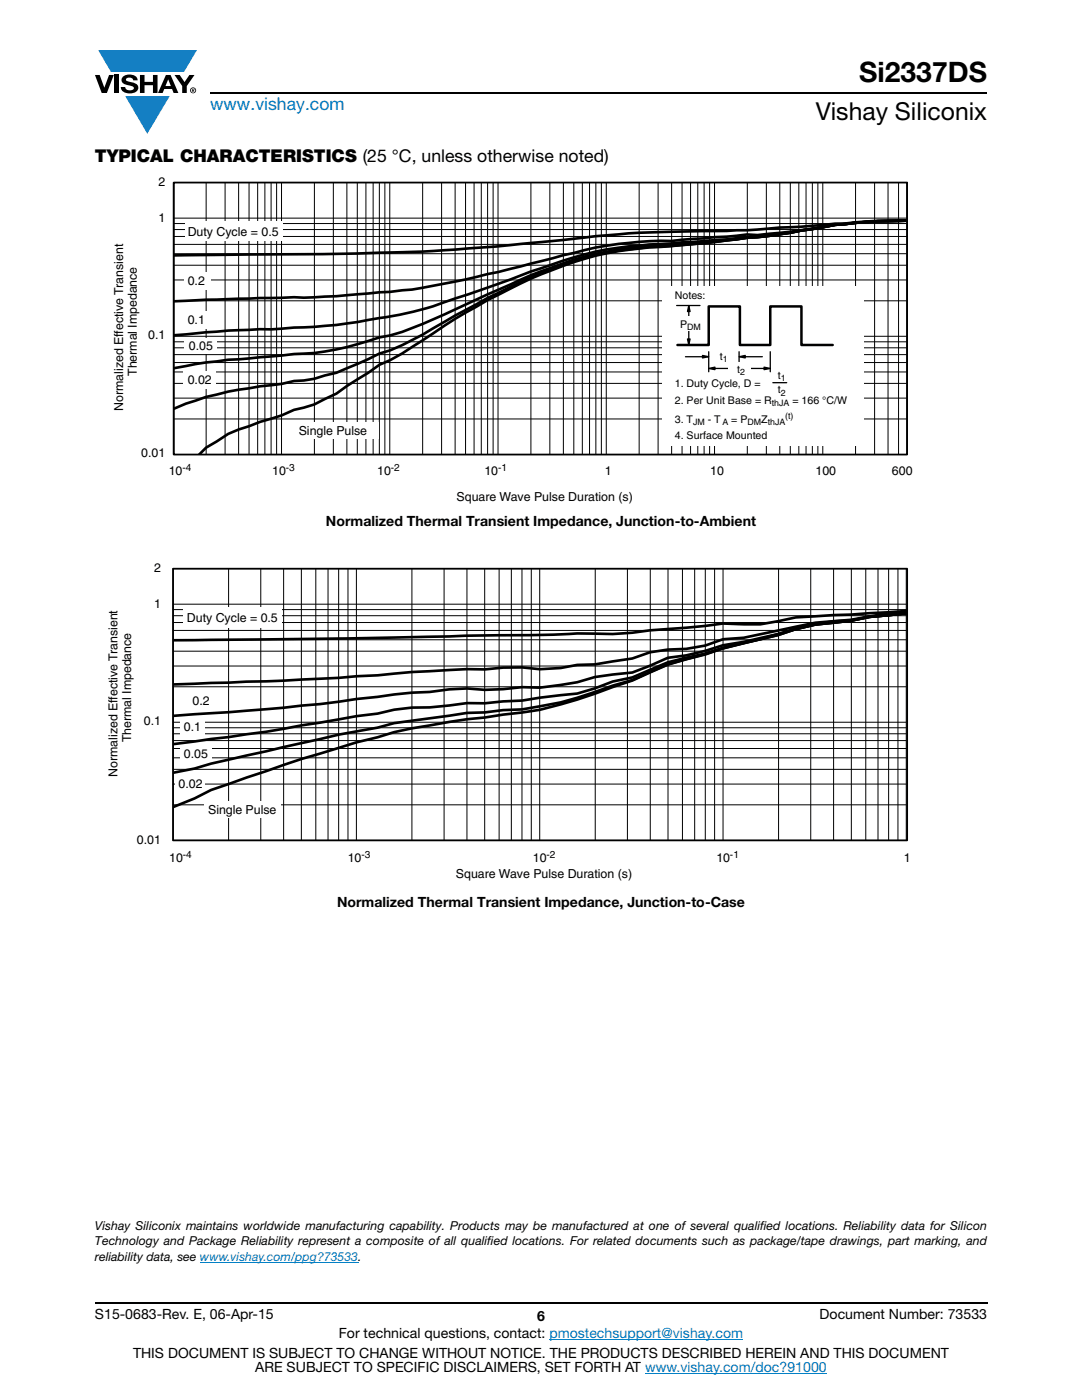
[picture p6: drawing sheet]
<svg xmlns="http://www.w3.org/2000/svg" width="216mm" height="279mm" viewBox="0 0 216 279" stroke-linecap="round" stroke-linejoin="round" font-family="sans-serif">
<g fill="#147fc3">
<path d="M19.6 10h19.7l-2.6 4.3h-1.1h-13.5z"/>
<path d="M25 19.2h8.9l-4.5 7.5z"/>
</g>
<g fill="#000">
<path d="M18.9 15h1l.9 2.5 1-2.5h.9l-1.4 3.6h-1zM22.9 15h.9v3.6h-.9zM24.6 15.3a2.1 2.1 0 0 1 2.8 .3l.1 .4h-.9a.79 .79 0 0 0-.7-.5 .79 .79 0 0 0-.8 .4l.3 .3 1 .2a1.08 1.08 0 0 1 1.2 1 1.08 1.08 0 0 1-1.1 1.2 1.73 1.73 0 0 1-2.4-1.2h.9a.96 .96 0 0 0 .8 .6 .96 .96 0 0 0 .9-.4 1.31 1.31 0 0 0-1.2-.6 1.03 1.03 0 0 1-1.1-.6 1.03 1.03 0 0 1 .2-1.1zM27.9 15h.9v1.3h1.7v-1.3h.9v3.6h-.9v-1.6h-1.7v1.6h-.9zM34.8 15h1.1l.9 1.4 1-1.4h1l-1.5 2.2v1.4h-.9v-1.4z"/>
<path d="M33.6 15.9l.5 1.3h-1.1zM33.1 15l-1.6 3.6h1l.3-.8h1.5l.3 .8h1l-1.6-3.6z"/>
<path d="M38.4 17.8h.2v.2h-.2zM38.3 17.7v.7h.1v-.3l.4 .3-.2-.3 .2-.2-.1-.2z"/>
<path d="M38.1 18a.46 .46 0 0 1 .9 0 .46 .46 0 0 1-.9 0zM37.9 18a.6 .6 0 0 0 1.2 0 .6 .6 0 0 0-1.2 0z"/>
</g>
<path d="M42 18.6h155M18.9 260h178.1" fill="none" stroke="#000" stroke-width=".36"/>
<path d="M39.9 251.9h31.6M109.6 267.3h38.7M128.7 274h36.3" fill="none" stroke="#007ec4" stroke-width=".2"/>
<path d="M22.5 34.9h159.6v65.6h-159.6z" fill="#fff"/>
<path d="M181 44a80.7 80.7 0 0 0-12.4 .6h-2l-6.8 .7-4.2 .1a192.7 192.7 0 0 1-19.8 .8l-3.6 .1a232.3 232.3 0 0 0-21.9 1.8l-4.4 .4a404.2 404.2 0 0 1-38.1 2.2l-33.2 .3M181 44a100.7 100.7 0 0 0-18.9 1.7l-10.9 1.2-2.1-.1-15.1 1.3a73.1 73.1 0 0 0-19.5 2.4l-12.6 3.2a219.7 219.7 0 0 1-19.7 4.1l-6.5 .5a127.8 127.8 0 0 1-17 1l-24.1 .8M181 44a121 121 0 0 0-23.3 2.4 51.8 51.8 0 0 1-8.6 .9l-4.1 .5-15.4 1-2.1 .3a62 62 0 0 0-19.5 4.4l-2.1 .7a304.5 304.5 0 0 1-22.6 7.8l-5.5 1.2a117.5 117.5 0 0 1-19.1 2.2l-2.5 .2a214.2 214.2 0 0 0-19.1 1.1l-2.5 .2M181 44a116.7 116.7 0 0 0-23.3 2.5l-4.2 .6-10.9 1.1-8.6 .7a76.4 76.4 0 0 0-19.5 2.9l-2.1 .8a169.4 169.4 0 0 0-16.7 6.9l-6.1 2.8a88 88 0 0 1-11.8 4.7l-2.1 .3a53.2 53.2 0 0 1-17 3.4l-6.8 .6a143.1 143.1 0 0 0-17.3 2.2M181 44a116.6 116.6 0 0 0-23.3 2.5l-4.2 .6-4.4 .4a190.9 190.9 0 0 1-19.5 1.8 70 70 0 0 0-23.7 6.1 230.2 230.2 0 0 0-21.6 11.4 38.9 38.9 0 0 1-8.6 3.8l-2.2 1.1-6.4 2.7-4.4 1.2-2.1 .3-1.9 .1-2.5 .6-4.3 .5-2.2 .4a68.6 68.6 0 0 0-12.6 3.1l-2.5 1M181 44a117 117 0 0 0-23.3 2.5l-4.2 .6-6.5 .7a243.3 243.3 0 0 1-17.4 1.6 63.2 63.2 0 0 0-21.6 5.3 155.7 155.7 0 0 0-25.8 14.6l-4.4 2.6-2.1 .9-8.6 5.8-4.4 2.1-4 1.1-2.5 1.1-4.3 1.3-6.4 2.4-4.4 2.7-1.2 1.3" fill="none" stroke="#000" stroke-width=".53"/>
<g fill="none" stroke="#000" stroke-width=".2">
<path d="M34.6 36.4v54.3M34.7 36.4h146.3v54.3h-146.3zM41.1 36.4v54.3M44.9 36.4v54.3M47.6 36.4v54.3M49.7 36.4v54.3M51.4 36.4v54.3M52.9 36.4v54.3M54.1 36.4v54.3M55.2 36.4v54.3M56.2 36.4v54.3M62.7 36.4v54.3"/>
<path d="M66.5 36.4v54.3M69.2 36.4v54.3M71.3 36.4v54.3M73 36.4v54.3M74.5 36.4v54.3M75.7 36.4v54.3M76.8 36.4v54.3M77.8 36.4v54.3M84.3 36.4v54.3M88.1 36.4v54.3M90.8 36.4v54.3M92.9 36.4v54.3"/>
<path d="M94.6 36.4v54.3M96 36.4v54.3M97.3 36.4v54.3M98.4 36.4v54.3M99.4 36.4v54.3M105.9 36.4v54.3M109.7 36.4v54.3M112.4 36.4v54.3M114.5 36.4v54.3M116.2 36.4v54.3M117.6 36.4v54.3M118.9 36.4v54.3"/>
<path d="M120 36.4v54.3M121 36.4v54.3M127.5 36.4v54.3M131.3 36.4v54.3M134 36.4v54.3M136.1 36.4v54.3M137.8 36.4v54.3M139.2 36.4v54.3M140.5 36.4v54.3M141.6 36.4v54.3M142.6 36.4v54.3M149.1 36.4v54.3"/>
<path d="M152.9 36.4v54.3M155.6 36.4v54.3M157.7 36.4v54.3M159.4 36.4v54.3M160.8 36.4v54.3M162.1 36.4v54.3M163.2 36.4v54.3M164.2 36.4v54.3M170.7 36.4v54.3M174.5 36.4v54.3M177.2 36.4v54.3M179.3 36.4v54.3"/>
<path d="M181 36.4v54.3M34.7 55.9h146.3M34.7 52.9h146.3M34.7 50.6h146.3M34.7 44.6h146.3M34.7 43.5h146.3M34.7 47.2h146.3M34.7 45.8h146.3M34.7 48.8h146.3M34.7 79.5h146.3M34.7 76.5h146.3M34.7 74.2h146.3"/>
<path d="M34.7 72.4h146.3M34.7 70.8h146.3M34.7 69.4h146.3M34.7 68.2h146.3M34.7 60h146.3M34.7 67.1h146.3M34.7 83.6h146.3"/>
</g>
<g fill="#fff">
<path d="M36.7 54.4h5.3v3.4h-5.3z"/>
<path d="M35.8 62.2h7v3.4h-7z"/>
<path d="M36.7 67.4h6.6v3.2h-6.6z"/>
<path d="M36.6 74.1h6.4v3.5h-6.4z"/>
<path d="M57.9 84.3h17.7v3.4h-17.7z"/>
<path d="M37 44.2h19.5v3.9h-19.5z"/>
<path d="M132.2 57.1h40.2v31.8h-40.2z"/>
</g>
<g fill="none" stroke="#000" stroke-width=".26">
<path d="M135 61h4.7M136.8 71.2h3.7M140.2 70.9l1.2 .3-1.2 .2zM141.4 70.2v4M141.4 73.5l1.3-.2v.5zM142.3 73.5h3.8M147.5 70.2v2M147.5 71.2l1.2-.3v.5zM148.4 71.2h3.7M149.1 73.5h3.7M152.5 73.3l1.2 .2-1.2 .3zM153.7 70.2v4"/>
<path d="M154.2 76.4h2.8"/>
</g>
<path d="M140.2 70.9l1.2 .3-1.2 .2zM141.4 73.5l1.3-.2v.5zM147.5 71.2l1.2-.3v.5zM152.5 73.3l1.2 .2-1.2 .3z" fill="#000"/>
<g fill="#fff">
<path d="M141.9 69.5h4.5v2.9h-4.5z"/>
<path d="M145.4 72.2h4.5v2.9h-4.5z"/>
</g>
<path d="M137.2 67.7h.5l-.3 1.2zM137.4 61l.3 1.2h-.5z" fill="#000"/>
<path d="M137.2 67.7h.5l-.3 1.2zM137.4 61l.3 1.2h-.5zM137.4 61.8v6.2" fill="none" stroke="#000" stroke-width=".26"/>
<path d="M134 63.2h7v2.9h-7z" fill="#fff"/>
<path d="M135.2 68.9h6.2v-7.7h6.2v7.7h6.1v-7.7h6.2v7.7h6.3" fill="none" stroke="#000" stroke-width=".5"/>
<path d="M34.7 36.4h146.3v54.3h-146.3z" fill="none" stroke="#000" stroke-width=".35"/>
<path d="M21.3 112h160.4v63.8h-160.4z" fill="#fff"/>
<g fill="none" stroke="#000" stroke-width=".2">
<path d="M34.5 113.5v54.2M34.5 113.5h146.3v54.2h-146.3M45.6 113.5v54.2M52 113.5v54.2M56.6 113.5v54.2M60.1 113.5v54.2M63 113.5v54.2M65.5 113.5v54.2M67.6 113.5v54.2M69.4 113.5v54.2M71.1 113.5v54.2M82.2 113.5v54.2"/>
<path d="M88.6 113.5v54.2M93.2 113.5v54.2M96.7 113.5v54.2M99.6 113.5v54.2M102 113.5v54.2M104.2 113.5v54.2M106 113.5v54.2M107.7 113.5v54.2M118.8 113.5v54.2M125.2 113.5v54.2M129.8 113.5v54.2M133.3 113.5v54.2"/>
<path d="M136.2 113.5v54.2M138.6 113.5v54.2M140.7 113.5v54.2M142.6 113.5v54.2M144.3 113.5v54.2M155.4 113.5v54.2M161.8 113.5v54.2M166.3 113.5v54.2M169.9 113.5v54.2M172.8 113.5v54.2M175.2 113.5v54.2M177.3 113.5v54.2"/>
<path d="M179.2 113.5v54.2M34.6 137.1h146.2M34.6 132.9h146.2M34.6 130h146.2M34.6 127.7h146.2M34.6 121.7h146.2M34.6 120.6h146.2M34.6 124.2h146.2M34.6 122.9h146.2M34.6 125.8h146.2M34.6 156.5h146.2M34.6 153.5h146.2"/>
<path d="M34.6 151.2h146.2M34.6 149.4h146.2M34.6 147.8h146.2M34.6 146.4h146.2M34.6 145.2h146.2M34.6 144.1h146.2M34.6 160.6h146.2"/>
</g>
<g fill="#fff">
<path d="M36 143.5h4.9v3.4h-4.9z"/>
<path d="M36 148.7h6.4v3.4h-6.4z"/>
<path d="M35 155.1h5.8v3.4h-5.8z"/>
<path d="M40.7 159.8h15.3v3.4h-15.3z"/>
<path d="M36.5 121.3h19.7v4.1h-19.7z"/>
</g>
<path d="M180.9 121.9l-22.1 1.3-7.1 1.4-7.4-.2a173.4 173.4 0 0 1-14.6 1.4l-3.5 .5-3.9 .2a86.8 86.8 0 0 0-11.9 .2l-16 .1-27.3 .6-32.4 .4M180.9 122.3l-3.7 .1-7.4 1.3-7.1 .6-14.3 3-4.1 .3-3.6 1.2-3.8 .7-3.6 .1-3.6 .6-3.5 1.2-7.5 1.2-3.5 .1-3.3 .6-4.2 .3-3.5-.4h-3.8l-3.7 .4-3.5-.1-3.6 .2a167.8 167.8 0 0 0-14.3 1.1l-4.1 .2a503.7 503.7 0 0 1-29.1 1.3l-7.4 .3M180.9 122.4l-7.4 .7-3.7 .7a49.4 49.4 0 0 0-14.5 2.7l-6.9 1.6-4.1 .7-3.6 1.1-3.8 .9-3.6 .5-7.1 2.9-7.5 .9-3.5 1.1-3.3 .5-4.2 .5-3.5-.1-3.8 .4-3.7 .2-3.5-.3-3.6 .2-3.9 .5-3.5 .1-3.6 .4-3.3 .5a549.2 549.2 0 0 1-33.2 3.2l-7.4 .6M180.9 122.4l-7.4 .7-3.7 .8-7.1 .7-3.9 .9a162.6 162.6 0 0 1-14.5 3.8l-3.6 1.2-7.4 1.7-7.1 3-3.9 .8-3.6 1.4-3.5 1-7.5 .8-3.5 .6-3.8 .2-3.7 .4-3.5-.1-7.5 .9h-3.5l-3.6 .4-3.3 .8-4.1 .5-7.3 1.3a647.4 647.4 0 0 1-29.2 4.3M180.9 122.4l-7.4 .7-3.7 .8-7.1 .7-3.9 1-3.5 1.1a255 255 0 0 0-18.4 4.8l-3.6 1.1-7.1 3.1-3.9 1.1a77.1 77.1 0 0 1-18.1 4.8l-3.8 .1-3.7 .5-3.5 .1-14.6 2-3.3 .9a165.6 165.6 0 0 0-15.1 3.1l-18.1 4.1-3.3 1-4.1 .8M180.9 122.4l-7.4 .7-3.7 .8-7.1 .7-3.9 1-3.5 1.1-11 2.7-3.6 1.2-7.4 2-7.1 3.2-3.9 1.3a105.2 105.2 0 0 1-14.6 4.6l-11 1.5a152.4 152.4 0 0 0-18.1 2.9l-3.3 1-4.1 1a473.8 473.8 0 0 0-29.1 9.6l-3.3 1.6-4.1 1.7" fill="none" stroke="#000" stroke-width=".53"/>
<path d="M34.5 113.5h146.5v54.2h-146.5z" fill="none" stroke="#000" stroke-width=".35"/>
<text font-size="5.6" x="171.4" y="16.4">Si2337DS</text>
<text font-size="4.9" x="162.8" y="24">Vishay Siliconix</text>
<text font-size="3.5" fill="#007ec4" x="42" y="21.9">www.vishay.com</text>
<text font-size="3.5" x="18.9" y="32.3">TYPICAL CHARACTERISTICS (25 °C, unless otherwise noted)</text>
<g font-size="2.8">
<text x="65" y="104.9">Normalized Thermal Transient Impedance, Junction-to-Ambient</text>
<text x="67.2" y="181.1">Normalized Thermal Transient Impedance, Junction-to-Case</text>
<text x="18.9" y="263.3">S15-0683-Rev. E, 06-Apr-15</text>
<text x="107.2" y="263.6">6</text>
<text x="163.6" y="263.3">Document Number: 73533</text>
<text x="67.6" y="267.1">For technical questions, contact: pmostechsupport@vishay.com</text>
<text x="26.5" y="271">THIS DOCUMENT IS SUBJECT TO CHANGE WITHOUT NOTICE. THE PRODUCTS DESCRIBED HEREIN AND THIS DOCUMENT</text>
<text x="50.9" y="273.8">ARE SUBJECT TO SPECIFIC DISCLAIMERS, SET FORTH AT www.vishay.com/doc?91000</text>
</g>
<g font-size="2.5">
<text x="31.6" y="37.1">2</text>
<text x="31.6" y="44.3">1</text>
<text x="37.5" y="47.1">Duty Cycle = 0.5</text>
<text x="37.5" y="56.9">0.2</text>
<text x="37.5" y="64.7">0.1</text>
<text x="29.6" y="67.6">0.1</text>
<text x="37.7" y="69.9">0.05</text>
<text x="27.3" y="75" transform="rotate(-90 27.3 75)">Thermal Impedance</text>
<text x="37.5" y="76.7">0.02</text>
<text x="24.6" y="82" transform="rotate(-90 24.6 82)">Normalized Effective Transient</text>
<text x="59.6" y="86.8">Single Pulse</text>
<text x="28.2" y="91.3">0.01</text>
<text x="33.7" y="94.8">10</text>
<text x="54.3" y="94.8">10</text>
<text x="75.3" y="94.8">10</text>
<text x="96.7" y="94.8">10</text>
<text x="120.7" y="94.8">1</text>
<text x="141.7" y="94.8">10</text>
<text x="162.7" y="94.8">100</text>
<text x="178" y="94.8">600</text>
<text x="91.1" y="100">Square Wave Pulse Duration (s)</text>
<text x="30.8" y="114.1">2</text>
<text x="30.8" y="121.3">1</text>
<text x="37.3" y="124.1">Duty Cycle = 0.5</text>
<text x="38.4" y="140.6">0.2</text>
<text x="26.1" y="148.1" transform="rotate(-90 26.1 148.1)">Thermal Impedance</text>
<text x="28.7" y="144.6">0.1</text>
<text x="36.7" y="146">0.1</text>
<text x="23.4" y="155" transform="rotate(-90 23.4 155)">Normalized Effective Transient</text>
<text x="36.7" y="151.2">0.05</text>
<text x="35.6" y="157.3">0.02</text>
<text x="41.5" y="162.4">Single Pulse</text>
<text x="27.3" y="168.3">0.01</text>
<text x="33.8" y="171.9">10</text>
<text x="69.4" y="171.9">10</text>
<text x="106.3" y="171.9">10</text>
<text x="142.9" y="171.9">10</text>
<text x="180.4" y="171.9">1</text>
<text x="91" y="175.3">Square Wave Pulse Duration (s)</text>
<text x="18.9" y="245.4">Vishay Siliconix maintains worldwide manufacturing capability. Products may be manufactured at one of several qualified locations. Reliability data for Silicon</text>
<text x="18.9" y="248.6">Technology and Package Reliability represent a composite of all qualified locations. For related documents such as package/tape drawings, part marking, and</text>
<text x="18.9" y="251.7">reliability data, see www.vishay.com/ppg?73533.</text>
</g>
<g font-size="2.1">
<text x="134.7" y="59.7">Notes:</text>
<text x="135.7" y="65.4">P</text>
<text x="143.6" y="71.8">t</text>
<text x="134.7" y="77.3">1. Duty Cycle, D =</text>
<text x="147.1" y="74.5">t</text>
<text x="155.2" y="75.6">t</text>
<text x="134.7" y="80.6">2. Per Unit Base = R</text>
<text x="155.2" y="78.5">t</text>
<text x="158.1" y="80.6">= 166 °C/W</text>
<text x="134.7" y="87.7">4. Surface Mounted</text>
<text x="134.7" y="84.3">3. T</text>
<text x="141.2" y="84.3">- T</text>
<text x="145.9" y="84.3">= P</text>
<text x="151.9" y="84.3">Z</text>
</g>
<g font-size="2">
<text x="36.4" y="94.1">-4</text>
<text x="57" y="94.1">-3</text>
<text x="78" y="94.1">-2</text>
<text x="99.4" y="94.1">-1</text>
<text x="36.5" y="171.2">-4</text>
<text x="72.1" y="171.2">-3</text>
<text x="109.1" y="171.2">-2</text>
<text x="145.7" y="171.2">-1</text>
</g>
<g font-size="1.8">
<text x="137.1" y="65.9">DM</text>
<text x="144.2" y="72.3">1</text>
<text x="147.7" y="74.9">2</text>
<text x="155.8" y="76.1">1</text>
<text x="154" y="81.1">thJA</text>
<text x="155.8" y="78.9">2</text>
<text x="156.7" y="83.7">(t)</text>
<text x="138.3" y="84.8">JM</text>
<text x="144.1" y="84.8">A</text>
<text x="149.1" y="84.8">DM</text>
<text x="153.2" y="84.8">thJA</text>
</g>
</svg>
